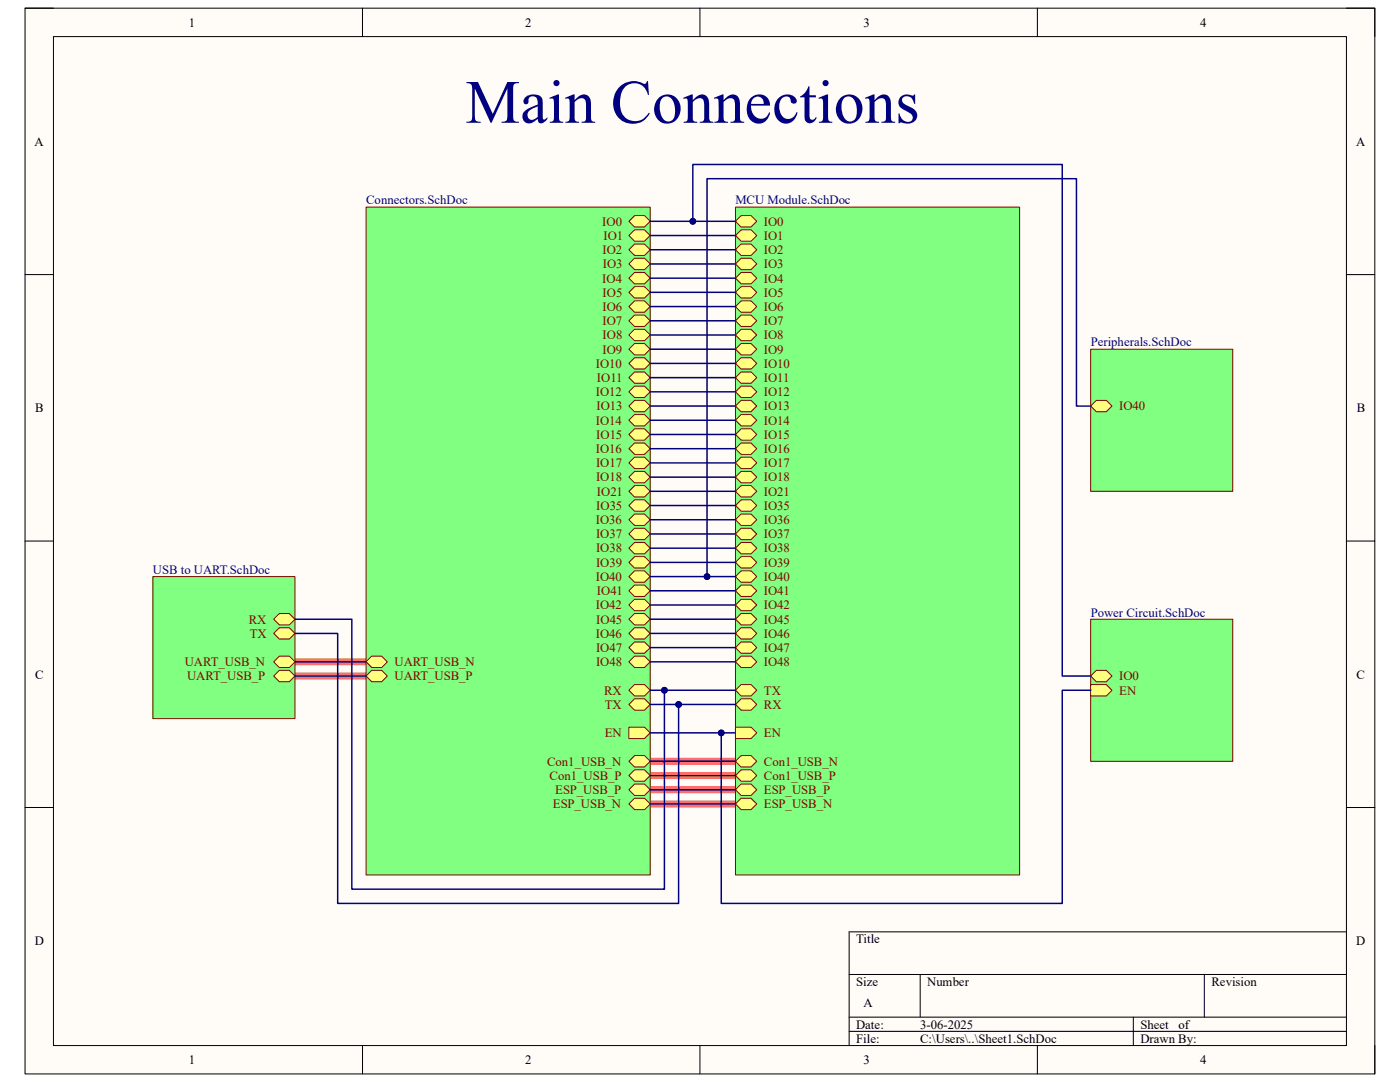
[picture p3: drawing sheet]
<svg xmlns="http://www.w3.org/2000/svg" width="279mm" height="216mm" viewBox="0 0 279 216" stroke-linecap="round" stroke-linejoin="round" font-family="sans-serif">
<path d="M5 1.6h269.4v212.7h-269.4z" fill-rule="evenodd" fill="#fffcf8"/>
<path d="M5 1.6h269.4v212.7h-269.4z" fill="none" stroke="#000" stroke-width=".2"/>
<path d="M10.7 7.3h258v201.3h-258z" fill-rule="evenodd" fill="#fffcf8"/>
<g fill="none" stroke="#000" stroke-width=".2">
<path d="M5 1.6h5.7M10.7 7.3h258v201.3h-258zM72.3 1.6v5.7M139.7 1.6v5.7M207 1.6v5.7M268.7 1.6h5.7v5.7M5 54.8h5.7M268.7 54.8h5.7M5 108h5.7M268.7 108h5.7M5 161.1h5.7M268.7 161.1h5.7"/>
<path d="M169.5 194.4h99.2M183.6 194.4v8.6M240.3 194.4v8.6M268.7 185.9h-99.2v22.7M72.3 208.6v5.7M139.7 208.6v5.7M169.5 203h99.2M169.5 205.8h99.2M207 208.6v5.7M226.2 203v5.6M274.4 208.6v5.7"/>
</g>
<path d="M58.9 132.1h14.2M58.9 134.9h14.2M129.8 151.9h17M129.8 154.7h17M129.8 157.6h17M129.8 160.4h17" fill="none" stroke="#ff6e6e" stroke-width="1.4"/>
<path d="M146.8 41.3h56.7v133.3h-56.7z" fill-rule="evenodd" fill="#80ff80"/>
<path d="M146.8 41.3h56.7v133.3h-56.7z" fill="none" stroke="#800000" stroke-width=".2"/>
<path d="M146.8 44.2l1.1-1.2h2l1.1 1.2-1.1 1.1h-2z" fill-rule="evenodd" fill="#ffff80"/>
<path d="M146.8 44.2l1.1-1.2h2l1.1 1.2-1.1 1.1h-2z" fill="none" stroke="#800000" stroke-width=".2"/>
<path d="M146.8 47l1.1-1.1h2l1.1 1.1-1.1 1.1h-2z" fill-rule="evenodd" fill="#ffff80"/>
<path d="M146.8 47l1.1-1.1h2l1.1 1.1-1.1 1.1h-2z" fill="none" stroke="#800000" stroke-width=".2"/>
<path d="M146.8 49.8l1.1-1.1h2l1.1 1.1-1.1 1.2h-2z" fill-rule="evenodd" fill="#ffff80"/>
<path d="M146.8 49.8l1.1-1.1h2l1.1 1.1-1.1 1.2h-2z" fill="none" stroke="#800000" stroke-width=".2"/>
<path d="M147.9 51.5h2l1.1 1.2-1.1 1.1h-2l-1.1-1.1z" fill-rule="evenodd" fill="#ffff80"/>
<path d="M147.9 51.5h2l1.1 1.2-1.1 1.1h-2l-1.1-1.1z" fill="none" stroke="#800000" stroke-width=".2"/>
<path d="M147.9 54.4h2l1.1 1.1-1.1 1.1h-2l-1.1-1.1z" fill-rule="evenodd" fill="#ffff80"/>
<path d="M147.9 54.4h2l1.1 1.1-1.1 1.1h-2l-1.1-1.1z" fill="none" stroke="#800000" stroke-width=".2"/>
<path d="M146.8 58.3l1.1-1.1h2l1.1 1.1-1.1 1.2h-2z" fill-rule="evenodd" fill="#ffff80"/>
<path d="M146.8 58.3l1.1-1.1h2l1.1 1.1-1.1 1.2h-2z" fill="none" stroke="#800000" stroke-width=".2"/>
<path d="M146.8 61.2l1.1-1.2h2l1.1 1.2-1.1 1.1h-2z" fill-rule="evenodd" fill="#ffff80"/>
<path d="M146.8 61.2l1.1-1.2h2l1.1 1.2-1.1 1.1h-2z" fill="none" stroke="#800000" stroke-width=".2"/>
<path d="M146.8 64l1.1-1.1h2l1.1 1.1-1.1 1.1h-2z" fill-rule="evenodd" fill="#ffff80"/>
<path d="M146.8 64l1.1-1.1h2l1.1 1.1-1.1 1.1h-2z" fill="none" stroke="#800000" stroke-width=".2"/>
<path d="M146.8 66.8l1.1-1.1h2l1.1 1.1-1.1 1.2h-2z" fill-rule="evenodd" fill="#ffff80"/>
<path d="M146.8 66.8l1.1-1.1h2l1.1 1.1-1.1 1.2h-2z" fill="none" stroke="#800000" stroke-width=".2"/>
<path d="M146.8 69.7l1.1-1.2h2l1.1 1.2-1.1 1.1h-2z" fill-rule="evenodd" fill="#ffff80"/>
<path d="M146.8 69.7l1.1-1.2h2l1.1 1.2-1.1 1.1h-2z" fill="none" stroke="#800000" stroke-width=".2"/>
<path d="M147.9 71.4h2l1.1 1.1-1.1 1.1h-2l-1.1-1.1z" fill-rule="evenodd" fill="#ffff80"/>
<path d="M147.9 71.4h2l1.1 1.1-1.1 1.1h-2l-1.1-1.1z" fill="none" stroke="#800000" stroke-width=".2"/>
<path d="M147.9 74.2h2l1.1 1.2-1.1 1.1h-2l-1.1-1.1z" fill-rule="evenodd" fill="#ffff80"/>
<path d="M147.9 74.2h2l1.1 1.2-1.1 1.1h-2l-1.1-1.1z" fill="none" stroke="#800000" stroke-width=".2"/>
<path d="M146.8 78.2l1.1-1.1h2l1.1 1.1-1.1 1.1h-2z" fill-rule="evenodd" fill="#ffff80"/>
<path d="M146.8 78.2l1.1-1.1h2l1.1 1.1-1.1 1.1h-2z" fill="none" stroke="#800000" stroke-width=".2"/>
<path d="M146.8 81l1.1-1.1h2l1.1 1.1-1.1 1.2h-2z" fill-rule="evenodd" fill="#ffff80"/>
<path d="M146.8 81l1.1-1.1h2l1.1 1.1-1.1 1.2h-2z" fill="none" stroke="#800000" stroke-width=".2"/>
<path d="M146.8 83.9l1.1-1.2h2l1.1 1.2-1.1 1.1h-2z" fill-rule="evenodd" fill="#ffff80"/>
<path d="M146.8 83.9l1.1-1.2h2l1.1 1.2-1.1 1.1h-2z" fill="none" stroke="#800000" stroke-width=".2"/>
<path d="M146.8 86.7l1.1-1.1h2l1.1 1.1-1.1 1.1h-2z" fill-rule="evenodd" fill="#ffff80"/>
<path d="M146.8 86.7l1.1-1.1h2l1.1 1.1-1.1 1.1h-2z" fill="none" stroke="#800000" stroke-width=".2"/>
<path d="M146.8 89.5l1.1-1.1h2l1.1 1.1-1.1 1.2h-2z" fill-rule="evenodd" fill="#ffff80"/>
<path d="M146.8 89.5l1.1-1.1h2l1.1 1.1-1.1 1.2h-2z" fill="none" stroke="#800000" stroke-width=".2"/>
<path d="M147.9 91.2h2l1.1 1.2-1.1 1.1h-2l-1.1-1.1z" fill-rule="evenodd" fill="#ffff80"/>
<path d="M147.9 91.2h2l1.1 1.2-1.1 1.1h-2l-1.1-1.1z" fill="none" stroke="#800000" stroke-width=".2"/>
<path d="M147.9 94.1h2l1.1 1.1-1.1 1.1h-2l-1.1-1.1z" fill-rule="evenodd" fill="#ffff80"/>
<path d="M147.9 94.1h2l1.1 1.1-1.1 1.1h-2l-1.1-1.1z" fill="none" stroke="#800000" stroke-width=".2"/>
<path d="M147.9 153.6h2l1.1 1.1-1.1 1.2h-2l-1.1-1.2z" fill-rule="evenodd" fill="#ffff80"/>
<path d="M147.9 153.6h2l1.1 1.1-1.1 1.2h-2l-1.1-1.2z" fill="none" stroke="#800000" stroke-width=".2"/>
<path d="M147.9 150.8h2l1.1 1.1-1.1 1.1h-2l-1.1-1.1z" fill-rule="evenodd" fill="#ffff80"/>
<path d="M147.9 150.8h2l1.1 1.1-1.1 1.1h-2l-1.1-1.1z" fill="none" stroke="#800000" stroke-width=".2"/>
<path d="M146.8 98l1.1-1.1h2l1.1 1.1-1.1 1.2h-2z" fill-rule="evenodd" fill="#ffff80"/>
<path d="M146.8 98l1.1-1.1h2l1.1 1.1-1.1 1.2h-2z" fill="none" stroke="#800000" stroke-width=".2"/>
<path d="M146.8 100.9l1.1-1.2h2l1.1 1.2-1.1 1.1h-2z" fill-rule="evenodd" fill="#ffff80"/>
<path d="M146.8 100.9l1.1-1.2h2l1.1 1.2-1.1 1.1h-2z" fill="none" stroke="#800000" stroke-width=".2"/>
<path d="M146.8 103.7l1.1-1.1h2l1.1 1.1-1.1 1.1h-2z" fill-rule="evenodd" fill="#ffff80"/>
<path d="M146.8 103.7l1.1-1.1h2l1.1 1.1-1.1 1.1h-2z" fill="none" stroke="#800000" stroke-width=".2"/>
<path d="M146.8 106.5l1.1-1.1h2l1.1 1.1-1.1 1.2h-2z" fill-rule="evenodd" fill="#ffff80"/>
<path d="M146.8 106.5l1.1-1.1h2l1.1 1.1-1.1 1.2h-2z" fill="none" stroke="#800000" stroke-width=".2"/>
<path d="M147.9 108.2h2l1.1 1.2-1.1 1.1h-2l-1.1-1.1z" fill-rule="evenodd" fill="#ffff80"/>
<path d="M147.9 108.2h2l1.1 1.2-1.1 1.1h-2l-1.1-1.1z" fill="none" stroke="#800000" stroke-width=".2"/>
<path d="M147.9 111.1h2l1.1 1.1-1.1 1.1h-2l-1.1-1.1z" fill-rule="evenodd" fill="#ffff80"/>
<path d="M147.9 111.1h2l1.1 1.1-1.1 1.1h-2l-1.1-1.1z" fill="none" stroke="#800000" stroke-width=".2"/>
<path d="M147.9 113.9h2l1.1 1.2-1.1 1.1h-2l-1.1-1.1z" fill-rule="evenodd" fill="#ffff80"/>
<path d="M147.9 113.9h2l1.1 1.2-1.1 1.1h-2l-1.1-1.1z" fill="none" stroke="#800000" stroke-width=".2"/>
<path d="M146.8 117.9l1.1-1.1h2l1.1 1.1-1.1 1.1h-2z" fill-rule="evenodd" fill="#ffff80"/>
<path d="M146.8 117.9l1.1-1.1h2l1.1 1.1-1.1 1.1h-2z" fill="none" stroke="#800000" stroke-width=".2"/>
<path d="M146.8 120.7l1.1-1.1h2l1.1 1.1-1.1 1.2h-2z" fill-rule="evenodd" fill="#ffff80"/>
<path d="M146.8 120.7l1.1-1.1h2l1.1 1.1-1.1 1.2h-2z" fill="none" stroke="#800000" stroke-width=".2"/>
<path d="M146.8 123.6l1.1-1.2h2l1.1 1.2-1.1 1.1h-2z" fill-rule="evenodd" fill="#ffff80"/>
<path d="M146.8 123.6l1.1-1.2h2l1.1 1.2-1.1 1.1h-2z" fill="none" stroke="#800000" stroke-width=".2"/>
<path d="M146.8 126.4l1.1-1.1h2l1.1 1.1-1.1 1.1h-2z" fill-rule="evenodd" fill="#ffff80"/>
<path d="M146.8 126.4l1.1-1.1h2l1.1 1.1-1.1 1.1h-2z" fill="none" stroke="#800000" stroke-width=".2"/>
<path d="M147.9 128.1h2l1.1 1.1-1.1 1.2h-2l-1.1-1.2z" fill-rule="evenodd" fill="#ffff80"/>
<path d="M147.9 128.1h2l1.1 1.1-1.1 1.2h-2l-1.1-1.2z" fill="none" stroke="#800000" stroke-width=".2"/>
<path d="M147.9 130.9h2l1.1 1.2-1.1 1.1h-2l-1.1-1.1z" fill-rule="evenodd" fill="#ffff80"/>
<path d="M147.9 130.9h2l1.1 1.2-1.1 1.1h-2l-1.1-1.1z" fill="none" stroke="#800000" stroke-width=".2"/>
<path d="M146.8 137.7l1.1-1.1h2l1.1 1.1-1.1 1.2h-2z" fill-rule="evenodd" fill="#ffff80"/>
<path d="M146.8 137.7l1.1-1.1h2l1.1 1.1-1.1 1.2h-2z" fill="none" stroke="#800000" stroke-width=".2"/>
<path d="M146.8 140.6l1.1-1.2h2l1.1 1.2-1.1 1.1h-2z" fill-rule="evenodd" fill="#ffff80"/>
<path d="M146.8 140.6l1.1-1.2h2l1.1 1.2-1.1 1.1h-2z" fill="none" stroke="#800000" stroke-width=".2"/>
<path d="M146.8 145.1h3.1l1.1 1.1-1.1 1.2h-3.1z" fill-rule="evenodd" fill="#ffff80"/>
<path d="M146.8 145.1h3.1l1.1 1.1-1.1 1.2h-3.1z" fill="none" stroke="#800000" stroke-width=".2"/>
<path d="M146.8 157.6l1.1-1.2h2l1.1 1.2-1.1 1.1h-2z" fill-rule="evenodd" fill="#ffff80"/>
<path d="M146.8 157.6l1.1-1.2h2l1.1 1.2-1.1 1.1h-2z" fill="none" stroke="#800000" stroke-width=".2"/>
<path d="M146.8 160.4l1.1-1.1h2l1.1 1.1-1.1 1.2h-2z" fill-rule="evenodd" fill="#ffff80"/>
<path d="M146.8 160.4l1.1-1.1h2l1.1 1.1-1.1 1.2h-2z" fill="none" stroke="#800000" stroke-width=".2"/>
<path d="M217.7 69.7h28.3v28.3h-28.3z" fill-rule="evenodd" fill="#80ff80"/>
<path d="M217.7 69.7h28.3v28.3h-28.3z" fill="none" stroke="#800000" stroke-width=".2"/>
<path d="M217.7 81l1.1-1.1h2l1.1 1.1-1.1 1.2h-2z" fill-rule="evenodd" fill="#ffff80"/>
<path d="M217.7 81l1.1-1.1h2l1.1 1.1-1.1 1.2h-2z" fill="none" stroke="#800000" stroke-width=".2"/>
<path d="M217.7 123.6h28.3v28.3h-28.3z" fill-rule="evenodd" fill="#80ff80"/>
<path d="M217.7 123.6h28.3v28.3h-28.3z" fill="none" stroke="#800000" stroke-width=".2"/>
<path d="M217.7 134.9l1.1-1.1h2l1.1 1.1-1.1 1.1h-2z" fill-rule="evenodd" fill="#ffff80"/>
<path d="M217.7 134.9l1.1-1.1h2l1.1 1.1-1.1 1.1h-2z" fill="none" stroke="#800000" stroke-width=".2"/>
<path d="M217.7 136.6h3.1l1.1 1.1-1.1 1.2h-3.1z" fill-rule="evenodd" fill="#ffff80"/>
<path d="M217.7 136.6h3.1l1.1 1.1-1.1 1.2h-3.1z" fill="none" stroke="#800000" stroke-width=".2"/>
<path d="M30.5 115.1h28.4v28.3h-28.4z" fill-rule="evenodd" fill="#80ff80"/>
<path d="M30.5 115.1h28.4v28.3h-28.4z" fill="none" stroke="#800000" stroke-width=".2"/>
<path d="M54.6 123.6l1.2-1.2h1.9l1.2 1.2-1.2 1.1h-1.9z" fill-rule="evenodd" fill="#ffff80"/>
<path d="M54.6 123.6l1.2-1.2h1.9l1.2 1.2-1.2 1.1h-1.9z" fill="none" stroke="#800000" stroke-width=".2"/>
<path d="M54.6 126.4l1.2-1.1h1.9l1.2 1.1-1.2 1.1h-1.9z" fill-rule="evenodd" fill="#ffff80"/>
<path d="M54.6 126.4l1.2-1.1h1.9l1.2 1.1-1.2 1.1h-1.9z" fill="none" stroke="#800000" stroke-width=".2"/>
<path d="M55.8 130.9h1.9l1.2 1.2-1.2 1.1h-1.9l-1.2-1.1z" fill-rule="evenodd" fill="#ffff80"/>
<path d="M55.8 130.9h1.9l1.2 1.2-1.2 1.1h-1.9l-1.2-1.1z" fill="none" stroke="#800000" stroke-width=".2"/>
<path d="M55.8 133.8h1.9l1.2 1.1-1.2 1.1h-1.9l-1.2-1.1z" fill-rule="evenodd" fill="#ffff80"/>
<path d="M55.8 133.8h1.9l1.2 1.1-1.2 1.1h-1.9l-1.2-1.1z" fill="none" stroke="#800000" stroke-width=".2"/>
<path d="M73.1 41.3h56.7v133.3h-56.7z" fill-rule="evenodd" fill="#80ff80"/>
<path d="M73.1 41.3h56.7v133.3h-56.7z" fill="none" stroke="#800000" stroke-width=".2"/>
<path d="M125.5 44.2l1.1-1.2h2l1.2 1.2-1.2 1.1h-2z" fill-rule="evenodd" fill="#ffff80"/>
<path d="M125.5 44.2l1.1-1.2h2l1.2 1.2-1.2 1.1h-2z" fill="none" stroke="#800000" stroke-width=".2"/>
<path d="M125.5 47l1.1-1.1h2l1.2 1.1-1.2 1.1h-2z" fill-rule="evenodd" fill="#ffff80"/>
<path d="M125.5 47l1.1-1.1h2l1.2 1.1-1.2 1.1h-2z" fill="none" stroke="#800000" stroke-width=".2"/>
<path d="M125.5 49.8l1.1-1.1h2l1.2 1.1-1.2 1.2h-2z" fill-rule="evenodd" fill="#ffff80"/>
<path d="M125.5 49.8l1.1-1.1h2l1.2 1.1-1.2 1.2h-2z" fill="none" stroke="#800000" stroke-width=".2"/>
<path d="M126.6 51.5h2l1.2 1.2-1.2 1.1h-2l-1.1-1.1z" fill-rule="evenodd" fill="#ffff80"/>
<path d="M126.6 51.5h2l1.2 1.2-1.2 1.1h-2l-1.1-1.1z" fill="none" stroke="#800000" stroke-width=".2"/>
<path d="M126.6 54.4h2l1.2 1.1-1.2 1.1h-2l-1.1-1.1z" fill-rule="evenodd" fill="#ffff80"/>
<path d="M126.6 54.4h2l1.2 1.1-1.2 1.1h-2l-1.1-1.1z" fill="none" stroke="#800000" stroke-width=".2"/>
<path d="M125.5 58.3l1.1-1.1h2l1.2 1.1-1.2 1.2h-2z" fill-rule="evenodd" fill="#ffff80"/>
<path d="M125.5 58.3l1.1-1.1h2l1.2 1.1-1.2 1.2h-2z" fill="none" stroke="#800000" stroke-width=".2"/>
<path d="M125.5 61.2l1.1-1.2h2l1.2 1.2-1.2 1.1h-2z" fill-rule="evenodd" fill="#ffff80"/>
<path d="M125.5 61.2l1.1-1.2h2l1.2 1.2-1.2 1.1h-2z" fill="none" stroke="#800000" stroke-width=".2"/>
<path d="M125.5 64l1.1-1.1h2l1.2 1.1-1.2 1.1h-2z" fill-rule="evenodd" fill="#ffff80"/>
<path d="M125.5 64l1.1-1.1h2l1.2 1.1-1.2 1.1h-2z" fill="none" stroke="#800000" stroke-width=".2"/>
<path d="M125.5 66.8l1.1-1.1h2l1.2 1.1-1.2 1.2h-2z" fill-rule="evenodd" fill="#ffff80"/>
<path d="M125.5 66.8l1.1-1.1h2l1.2 1.1-1.2 1.2h-2z" fill="none" stroke="#800000" stroke-width=".2"/>
<path d="M125.5 69.7l1.1-1.2h2l1.2 1.2-1.2 1.1h-2z" fill-rule="evenodd" fill="#ffff80"/>
<path d="M125.5 69.7l1.1-1.2h2l1.2 1.2-1.2 1.1h-2z" fill="none" stroke="#800000" stroke-width=".2"/>
<path d="M126.6 71.4h2l1.2 1.1-1.2 1.1h-2l-1.1-1.1z" fill-rule="evenodd" fill="#ffff80"/>
<path d="M126.6 71.4h2l1.2 1.1-1.2 1.1h-2l-1.1-1.1z" fill="none" stroke="#800000" stroke-width=".2"/>
<path d="M126.6 74.2h2l1.2 1.2-1.2 1.1h-2l-1.1-1.1z" fill-rule="evenodd" fill="#ffff80"/>
<path d="M126.6 74.2h2l1.2 1.2-1.2 1.1h-2l-1.1-1.1z" fill="none" stroke="#800000" stroke-width=".2"/>
<path d="M125.5 78.2l1.1-1.1h2l1.2 1.1-1.2 1.1h-2z" fill-rule="evenodd" fill="#ffff80"/>
<path d="M125.5 78.2l1.1-1.1h2l1.2 1.1-1.2 1.1h-2z" fill="none" stroke="#800000" stroke-width=".2"/>
<path d="M125.5 81l1.1-1.1h2l1.2 1.1-1.2 1.2h-2z" fill-rule="evenodd" fill="#ffff80"/>
<path d="M125.5 81l1.1-1.1h2l1.2 1.1-1.2 1.2h-2z" fill="none" stroke="#800000" stroke-width=".2"/>
<path d="M125.5 83.9l1.1-1.2h2l1.2 1.2-1.2 1.1h-2z" fill-rule="evenodd" fill="#ffff80"/>
<path d="M125.5 83.9l1.1-1.2h2l1.2 1.2-1.2 1.1h-2z" fill="none" stroke="#800000" stroke-width=".2"/>
<path d="M125.5 86.7l1.1-1.1h2l1.2 1.1-1.2 1.1h-2z" fill-rule="evenodd" fill="#ffff80"/>
<path d="M125.5 86.7l1.1-1.1h2l1.2 1.1-1.2 1.1h-2z" fill="none" stroke="#800000" stroke-width=".2"/>
<path d="M125.5 89.5l1.1-1.1h2l1.2 1.1-1.2 1.2h-2z" fill-rule="evenodd" fill="#ffff80"/>
<path d="M125.5 89.5l1.1-1.1h2l1.2 1.1-1.2 1.2h-2z" fill="none" stroke="#800000" stroke-width=".2"/>
<path d="M126.6 91.2h2l1.2 1.2-1.2 1.1h-2l-1.1-1.1z" fill-rule="evenodd" fill="#ffff80"/>
<path d="M126.6 91.2h2l1.2 1.2-1.2 1.1h-2l-1.1-1.1z" fill="none" stroke="#800000" stroke-width=".2"/>
<path d="M126.6 94.1h2l1.2 1.1-1.2 1.1h-2l-1.1-1.1z" fill-rule="evenodd" fill="#ffff80"/>
<path d="M126.6 94.1h2l1.2 1.1-1.2 1.1h-2l-1.1-1.1z" fill="none" stroke="#800000" stroke-width=".2"/>
<path d="M125.5 98l1.1-1.1h2l1.2 1.1-1.2 1.2h-2z" fill-rule="evenodd" fill="#ffff80"/>
<path d="M125.5 98l1.1-1.1h2l1.2 1.1-1.2 1.2h-2z" fill="none" stroke="#800000" stroke-width=".2"/>
<path d="M125.5 100.9l1.1-1.2h2l1.2 1.2-1.2 1.1h-2z" fill-rule="evenodd" fill="#ffff80"/>
<path d="M125.5 100.9l1.1-1.2h2l1.2 1.2-1.2 1.1h-2z" fill="none" stroke="#800000" stroke-width=".2"/>
<path d="M125.5 103.7l1.1-1.1h2l1.2 1.1-1.2 1.1h-2z" fill-rule="evenodd" fill="#ffff80"/>
<path d="M125.5 103.7l1.1-1.1h2l1.2 1.1-1.2 1.1h-2z" fill="none" stroke="#800000" stroke-width=".2"/>
<path d="M125.5 106.5l1.1-1.1h2l1.2 1.1-1.2 1.2h-2z" fill-rule="evenodd" fill="#ffff80"/>
<path d="M125.5 106.5l1.1-1.1h2l1.2 1.1-1.2 1.2h-2z" fill="none" stroke="#800000" stroke-width=".2"/>
<path d="M126.6 108.2h2l1.2 1.2-1.2 1.1h-2l-1.1-1.1z" fill-rule="evenodd" fill="#ffff80"/>
<path d="M126.6 108.2h2l1.2 1.2-1.2 1.1h-2l-1.1-1.1z" fill="none" stroke="#800000" stroke-width=".2"/>
<path d="M126.6 111.1h2l1.2 1.1-1.2 1.1h-2l-1.1-1.1z" fill-rule="evenodd" fill="#ffff80"/>
<path d="M126.6 111.1h2l1.2 1.1-1.2 1.1h-2l-1.1-1.1z" fill="none" stroke="#800000" stroke-width=".2"/>
<path d="M126.6 113.9h2l1.2 1.2-1.2 1.1h-2l-1.1-1.1z" fill-rule="evenodd" fill="#ffff80"/>
<path d="M126.6 113.9h2l1.2 1.2-1.2 1.1h-2l-1.1-1.1z" fill="none" stroke="#800000" stroke-width=".2"/>
<path d="M125.5 117.9l1.1-1.1h2l1.2 1.1-1.2 1.1h-2z" fill-rule="evenodd" fill="#ffff80"/>
<path d="M125.5 117.9l1.1-1.1h2l1.2 1.1-1.2 1.1h-2z" fill="none" stroke="#800000" stroke-width=".2"/>
<path d="M125.5 120.7l1.1-1.1h2l1.2 1.1-1.2 1.2h-2z" fill-rule="evenodd" fill="#ffff80"/>
<path d="M125.5 120.7l1.1-1.1h2l1.2 1.1-1.2 1.2h-2z" fill="none" stroke="#800000" stroke-width=".2"/>
<path d="M125.5 123.6l1.1-1.2h2l1.2 1.2-1.2 1.1h-2z" fill-rule="evenodd" fill="#ffff80"/>
<path d="M125.5 123.6l1.1-1.2h2l1.2 1.2-1.2 1.1h-2z" fill="none" stroke="#800000" stroke-width=".2"/>
<path d="M125.5 126.4l1.1-1.1h2l1.2 1.1-1.2 1.1h-2z" fill-rule="evenodd" fill="#ffff80"/>
<path d="M125.5 126.4l1.1-1.1h2l1.2 1.1-1.2 1.1h-2z" fill="none" stroke="#800000" stroke-width=".2"/>
<path d="M126.6 128.1h2l1.2 1.1-1.2 1.2h-2l-1.1-1.2z" fill-rule="evenodd" fill="#ffff80"/>
<path d="M126.6 128.1h2l1.2 1.1-1.2 1.2h-2l-1.1-1.2z" fill="none" stroke="#800000" stroke-width=".2"/>
<path d="M126.6 130.9h2l1.2 1.2-1.2 1.1h-2l-1.1-1.1z" fill-rule="evenodd" fill="#ffff80"/>
<path d="M126.6 130.9h2l1.2 1.2-1.2 1.1h-2l-1.1-1.1z" fill="none" stroke="#800000" stroke-width=".2"/>
<path d="M125.5 137.7l1.1-1.1h2l1.2 1.1-1.2 1.2h-2z" fill-rule="evenodd" fill="#ffff80"/>
<path d="M125.5 137.7l1.1-1.1h2l1.2 1.1-1.2 1.2h-2z" fill="none" stroke="#800000" stroke-width=".2"/>
<path d="M125.5 140.6l1.1-1.2h2l1.2 1.2-1.2 1.1h-2z" fill-rule="evenodd" fill="#ffff80"/>
<path d="M125.5 140.6l1.1-1.2h2l1.2 1.2-1.2 1.1h-2z" fill="none" stroke="#800000" stroke-width=".2"/>
<path d="M125.5 145.1h3.1l1.2 1.1-1.2 1.2h-3.1z" fill-rule="evenodd" fill="#ffff80"/>
<path d="M125.5 145.1h3.1l1.2 1.1-1.2 1.2h-3.1z" fill="none" stroke="#800000" stroke-width=".2"/>
<path d="M126.6 153.6h2l1.2 1.1-1.2 1.2h-2l-1.1-1.2z" fill-rule="evenodd" fill="#ffff80"/>
<path d="M126.6 153.6h2l1.2 1.1-1.2 1.2h-2l-1.1-1.2z" fill="none" stroke="#800000" stroke-width=".2"/>
<path d="M126.6 150.8h2l1.2 1.1-1.2 1.1h-2l-1.1-1.1z" fill-rule="evenodd" fill="#ffff80"/>
<path d="M126.6 150.8h2l1.2 1.1-1.2 1.1h-2l-1.1-1.1z" fill="none" stroke="#800000" stroke-width=".2"/>
<path d="M125.5 157.6l1.1-1.2h2l1.2 1.2-1.2 1.1h-2z" fill-rule="evenodd" fill="#ffff80"/>
<path d="M125.5 157.6l1.1-1.2h2l1.2 1.2-1.2 1.1h-2z" fill="none" stroke="#800000" stroke-width=".2"/>
<path d="M125.5 160.4l1.1-1.1h2l1.2 1.1-1.2 1.2h-2z" fill-rule="evenodd" fill="#ffff80"/>
<path d="M125.5 160.4l1.1-1.1h2l1.2 1.1-1.2 1.2h-2z" fill="none" stroke="#800000" stroke-width=".2"/>
<path d="M74.2 130.9h2l1.1 1.2-1.1 1.1h-2l-1.1-1.1z" fill-rule="evenodd" fill="#ffff80"/>
<path d="M74.2 130.9h2l1.1 1.2-1.1 1.1h-2l-1.1-1.1z" fill="none" stroke="#800000" stroke-width=".2"/>
<path d="M74.2 133.8h2l1.1 1.1-1.1 1.1h-2l-1.1-1.1z" fill-rule="evenodd" fill="#ffff80"/>
<path d="M74.2 133.8h2l1.1 1.1-1.1 1.1h-2l-1.1-1.1z" fill="none" stroke="#800000" stroke-width=".2"/>
<path d="M129.8 44.2h17" fill="none" stroke="#000080" stroke-width=".3"/>
<circle cx="138.3" cy="44.2" r=".57" fill="#000080"/>
<circle cx="138.3" cy="44.2" r=".57" fill="none" stroke="#000080" stroke-width=".2"/>
<g fill="none" stroke="#000080" stroke-width=".3">
<path d="M129.8 47h17M129.8 49.8h17M129.8 52.7h17M129.8 55.5h17M129.8 58.3h17M129.8 61.2h17M129.8 64h17M129.8 66.8h17M129.8 69.7h17M129.8 72.5h17M129.8 75.4h17M129.8 78.2h17"/>
<path d="M129.8 81h17M129.8 83.9h17M129.8 86.7h17M129.8 89.5h17M129.8 92.4h17M129.8 98h17M129.8 95.2h17M129.8 115.1h17M129.8 100.9h17M129.8 103.7h17M129.8 106.5h17M129.8 109.4h17"/>
<path d="M129.8 112.2h17"/>
</g>
<circle cx="141.1" cy="115.1" r=".57" fill="#000080"/>
<circle cx="141.1" cy="115.1" r=".57" fill="none" stroke="#000080" stroke-width=".2"/>
<path d="M129.8 117.9h17M58.9 123.6h11.3v53.8h62.4v-39.7M129.8 120.7h17M129.8 123.6h17M129.8 126.4h17M129.8 129.2h17M129.8 132.1h17M129.8 151.9h17M129.8 154.7h17M129.8 157.6h17M129.8 160.4h17" fill="none" stroke="#000080" stroke-width=".3"/>
<circle cx="132.6" cy="137.7" r=".57" fill="#000080"/>
<circle cx="132.6" cy="137.7" r=".57" fill="none" stroke="#000080" stroke-width=".2"/>
<path d="M58.9 126.4h8.5v53.9h68v-39.7" fill="none" stroke="#000080" stroke-width=".3"/>
<circle cx="135.4" cy="140.6" r=".57" fill="#000080"/>
<circle cx="135.4" cy="140.6" r=".57" fill="none" stroke="#000080" stroke-width=".2"/>
<path d="M58.9 132.1h14.2M58.9 134.9h14.2M129.8 140.6h17" fill="none" stroke="#000080" stroke-width=".3"/>
<circle cx="135.4" cy="140.6" r=".57" fill="#000080"/>
<circle cx="135.4" cy="140.6" r=".57" fill="none" stroke="#000080" stroke-width=".2"/>
<path d="M129.8 137.7h17" fill="none" stroke="#000080" stroke-width=".3"/>
<circle cx="132.6" cy="137.7" r=".57" fill="#000080"/>
<circle cx="132.6" cy="137.7" r=".57" fill="none" stroke="#000080" stroke-width=".2"/>
<path d="M217.7 81h-2.9v-45.3h-73.7v79.4" fill="none" stroke="#000080" stroke-width=".3"/>
<circle cx="141.1" cy="115.1" r=".57" fill="#000080"/>
<circle cx="141.1" cy="115.1" r=".57" fill="none" stroke="#000080" stroke-width=".2"/>
<path d="M138.3 44.2v-11.4h73.7v102.1h5.7" fill="none" stroke="#000080" stroke-width=".3"/>
<circle cx="138.3" cy="44.2" r=".57" fill="#000080"/>
<circle cx="138.3" cy="44.2" r=".57" fill="none" stroke="#000080" stroke-width=".2"/>
<path d="M217.7 137.7h-5.7v42.6h-68.1v-34.1" fill="none" stroke="#000080" stroke-width=".3"/>
<circle cx="143.9" cy="146.2" r=".57" fill="#000080"/>
<circle cx="143.9" cy="146.2" r=".57" fill="none" stroke="#000080" stroke-width=".2"/>
<path d="M129.8 146.2h17" fill="none" stroke="#000080" stroke-width=".3"/>
<circle cx="143.9" cy="146.2" r=".57" fill="#000080"/>
<circle cx="143.9" cy="146.2" r=".57" fill="none" stroke="#000080" stroke-width=".2"/>
<text font-size="12.3" fill="#000080" x="92.9" y="24.5">Main Connections</text>
<g font-size="2.5">
<text x="37.7" y="5.3">1</text>
<text x="104.8" y="5.3">2</text>
<text x="172.3" y="5.3">3</text>
<text x="239.5" y="5.3">4</text>
<text x="6.9" y="29.1">A</text>
<text x="270.6" y="29.1">A</text>
<text x="7" y="82.3">B</text>
<text x="270.8" y="82.3">B</text>
<text x="7" y="135.4">C</text>
<text x="270.7" y="135.4">C</text>
<text x="6.9" y="188.6">D</text>
<text x="170.9" y="188.2">Title</text>
<text x="270.7" y="188.6">D</text>
<text x="170.9" y="196.7">Size</text>
<text x="185" y="196.7">Number</text>
<text x="241.8" y="196.7">Revision</text>
<text x="172.3" y="201">A</text>
<text x="170.9" y="205.2">Date:</text>
<text x="170.9" y="208.1">File:</text>
<text x="183.6" y="205.2">3-06-2025</text>
<text x="183.7" y="208.1">C:\Users\..\Sheet1.SchDoc</text>
<text x="227.6" y="205.2">Sheet</text>
<text x="227.6" y="208.1">Drawn By:</text>
<text x="235.2" y="205.2">of</text>
<text x="37.7" y="212.3">1</text>
<text x="104.8" y="212.3">2</text>
<text x="172.3" y="212.3">3</text>
<text x="239.5" y="212.3">4</text>
</g>
<g font-size="2.5" fill="#000080">
<text x="73.1" y="40.8">Connectors.SchDoc</text>
<text x="146.8" y="40.8">MCU Module.SchDoc</text>
<text x="217.7" y="69.1">Peripherals.SchDoc</text>
<text x="30.5" y="114.5">USB to UART.SchDoc</text>
<text x="217.7" y="123">Power Circuit.SchDoc</text>
</g>
<g font-size="2.5" fill="#800000">
<text x="120.2" y="45">IO0</text>
<text x="120.4" y="47.9">IO1</text>
<text x="152.4" y="45">IO0</text>
<text x="152.4" y="47.9">IO1</text>
<text x="120.2" y="50.7">IO2</text>
<text x="120.3" y="53.6">IO3</text>
<text x="152.4" y="50.7">IO2</text>
<text x="152.4" y="53.6">IO3</text>
<text x="120.2" y="56.4">IO4</text>
<text x="120.3" y="59.2">IO5</text>
<text x="152.4" y="56.4">IO4</text>
<text x="152.4" y="59.2">IO5</text>
<text x="120.2" y="62.1">IO6</text>
<text x="120.2" y="64.9">IO7</text>
<text x="152.4" y="62.1">IO6</text>
<text x="152.4" y="64.9">IO7</text>
<text x="120.2" y="70.6">IO9</text>
<text x="120.3" y="67.7">IO8</text>
<text x="152.4" y="67.7">IO8</text>
<text x="152.4" y="70.6">IO9</text>
<text x="118.9" y="73.4">IO10</text>
<text x="119.1" y="76.2">IO11</text>
<text x="152.4" y="73.4">IO10</text>
<text x="152.4" y="76.2">IO11</text>
<text x="118.9" y="79">IO12</text>
<text x="119" y="81.9">IO13</text>
<text x="152.4" y="79">IO12</text>
<text x="152.4" y="81.9">IO13</text>
<text x="223.4" y="81.9">IO40</text>
<text x="118.9" y="84.7">IO14</text>
<text x="119" y="87.5">IO15</text>
<text x="152.4" y="84.7">IO14</text>
<text x="152.4" y="87.5">IO15</text>
<text x="118.9" y="90.4">IO16</text>
<text x="119" y="93.2">IO17</text>
<text x="152.4" y="90.4">IO16</text>
<text x="152.4" y="93.2">IO17</text>
<text x="119" y="96.1">IO18</text>
<text x="119" y="101.7">IO35</text>
<text x="119.1" y="98.9">IO21</text>
<text x="152.4" y="96.1">IO18</text>
<text x="152.4" y="98.9">IO21</text>
<text x="152.4" y="101.7">IO35</text>
<text x="118.9" y="104.6">IO36</text>
<text x="119" y="107.4">IO37</text>
<text x="152.4" y="104.6">IO36</text>
<text x="152.4" y="107.4">IO37</text>
<text x="119" y="110.2">IO38</text>
<text x="119" y="113.1">IO39</text>
<text x="152.4" y="110.2">IO38</text>
<text x="152.4" y="113.1">IO39</text>
<text x="118.9" y="115.9">IO40</text>
<text x="119.1" y="118.7">IO41</text>
<text x="152.4" y="115.9">IO40</text>
<text x="152.4" y="118.7">IO41</text>
<text x="49.7" y="124.4">RX</text>
<text x="118.9" y="121.6">IO42</text>
<text x="119" y="124.4">IO45</text>
<text x="152.4" y="121.6">IO42</text>
<text x="152.4" y="124.4">IO45</text>
<text x="49.8" y="127.3">TX</text>
<text x="118.9" y="127.3">IO46</text>
<text x="119" y="130.1">IO47</text>
<text x="152.4" y="127.3">IO46</text>
<text x="152.4" y="130.1">IO47</text>
<text x="36.9" y="132.9">UART_USB_N</text>
<text x="37.3" y="135.8">UART_USB_P</text>
<text x="78.7" y="132.9">UART_USB_N</text>
<text x="78.7" y="135.8">UART_USB_P</text>
<text x="119" y="132.9">IO48</text>
<text x="152.4" y="132.9">IO48</text>
<text x="223.4" y="135.8">IO0</text>
<text x="120.6" y="138.6">RX</text>
<text x="120.7" y="141.4">TX</text>
<text x="152.4" y="138.6">TX</text>
<text x="152.4" y="141.4">RX</text>
<text x="223.4" y="138.6">EN</text>
<text x="120.7" y="147.1">EN</text>
<text x="152.4" y="147.1">EN</text>
<text x="109.2" y="152.8">Con1_USB_N</text>
<text x="109.7" y="155.6">Con1_USB_P</text>
<text x="152.4" y="155.6">Con1_USB_P</text>
<text x="152.4" y="152.8">Con1_USB_N</text>
<text x="110.3" y="161.3">ESP_USB_N</text>
<text x="110.8" y="158.5">ESP_USB_P</text>
<text x="152.4" y="158.5">ESP_USB_P</text>
<text x="152.4" y="161.3">ESP_USB_N</text>
</g>
</svg>
